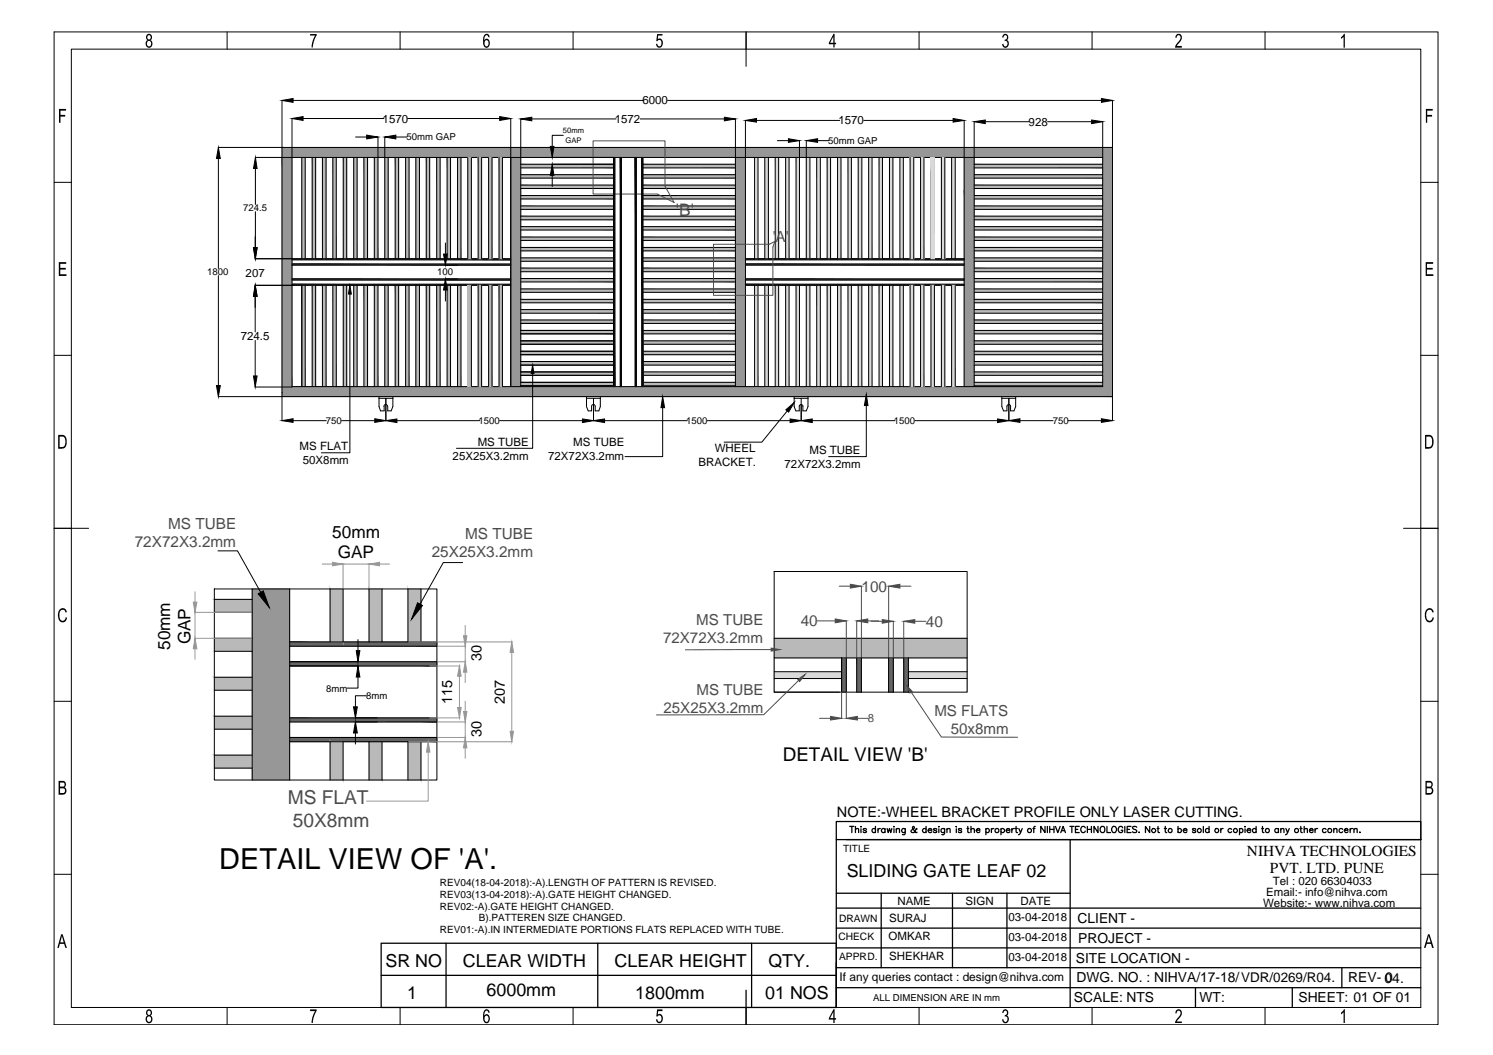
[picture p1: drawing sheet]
<svg xmlns="http://www.w3.org/2000/svg" width="297mm" height="210mm" viewBox="0 0 297 210" stroke-linecap="round" stroke-linejoin="round" font-family="sans-serif">
<!-- layer: 0 -->
<g fill="#d9d9d9" stroke="#d9d9d9" stroke-width=".2">
<path d="M180.7 133.6h11.7z"/>
<path d="M180.7 133.6h11.7v1.4z"/>
<path d="M154.2 31.3v20.2h.7zM154.2 31.3h.7v20.2z"/>
<path d="M189.3 31.3v20.2h.7zM189.3 31.3h.7v20.2z"/>
<path d="M150.1 56.8v20.1h.7zM150.1 56.8h.7v20.1z"/>
<path d="M180.7 135h11.7zM180.7 133.6l11.7 1.4h-11.7z"/>
<path d="M154 133.6v1.4h13.4zM154 133.6h13.4v1.4z"/>
<path d="M170.7 56.8v20.1h.8zM170.7 56.8h.8v20.1z"/>
<path d="M179 56.8v20.1h.7zM179 56.8h.7v20.1z"/>
<path d="M162.5 56.8v20.1h.7zM162.5 56.8h.7v20.1z"/>
<path d="M160.4 56.8v20.1h.7zM160.4 56.8h.7v20.1z"/>
<path d="M156.3 56.8v20.1h.7zM156.3 56.8h.7v20.1z"/>
<path d="M162.5 31.3v20.2h.7zM162.5 31.3h.7v20.2z"/>
<path d="M179 31.3v20.2h.7zM179 31.3h.7v20.2z"/>
<path d="M177 31.3v20.2h.6zM177 31.3h.6v20.2z"/>
<path d="M170.7 31.3v20.2h.8zM170.7 31.3h.8v20.2z"/>
<path d="M168.7 31.3v20.2h.7zM168.7 31.3h.7v20.2z"/>
<path d="M177 56.8v20.1h.6zM177 56.8h.6v20.1z"/>
<path d="M174.9 56.8v20.1h.7zM174.9 56.8h.7v20.1z"/>
<path d="M172.8 56.8v20.1h.7zM172.8 56.8h.7v20.1z"/>
<path d="M168.7 56.8v20.1h.7zM168.7 56.8h.7v20.1z"/>
<path d="M166.6 56.8v20.1h.7zM166.6 56.8h.7v20.1z"/>
<path d="M164.6 56.8v20.1h.6zM164.6 56.8h.6v20.1z"/>
<path d="M158.4 56.8v20.1h.7zM158.4 56.8h.7v20.1z"/>
<path d="M154.2 56.8v20.1h.7zM154.2 56.8h.7v20.1z"/>
<path d="M152.2 56.8v20.1h.7zM152.2 56.8h.7v20.1z"/>
<path d="M174.9 31.3v20.2h.7zM174.9 31.3h.7v20.2z"/>
<path d="M172.8 31.3v20.2h.7zM172.8 31.3h.7v20.2z"/>
<path d="M166.6 31.3v20.2h.7zM166.6 31.3h.7v20.2z"/>
<path d="M164.6 31.3v20.2h.6zM164.6 31.3h.6v20.2z"/>
<path d="M160.4 31.3v20.2h.7zM160.4 31.3h.7v20.2z"/>
<path d="M158.4 31.3v20.2h.7zM158.4 31.3h.7v20.2z"/>
<path d="M156.3 31.3v20.2h.7zM156.3 31.3h.7v20.2z"/>
<path d="M152.2 31.3v20.2h.7zM152.2 31.3h.7v20.2z"/>
<path d="M150.1 31.3v20.2h.7zM150.1 31.3h.7v20.2z"/>
<path d="M185.2 56.8v20.1h.7zM185.2 56.8h.7v20.1z"/>
<path d="M183.1 31.3v20.2h.7zM183.1 31.3h.7v20.2z"/>
<path d="M183.1 56.8v20.1h.7zM183.1 56.8h.7v20.1z"/>
<path d="M181.1 56.8v20.1h.7zM181.1 56.8h.7v20.1z"/>
<path d="M181.1 31.3v20.2h.7zM181.1 31.3h.7v20.2z"/>
<path d="M189.3 56.8v20.1h.7zM189.3 56.8h.7v20.1z"/>
<path d="M187.3 31.3v20.2h.7zM187.3 31.3h.7v20.2z"/>
<path d="M187.3 56.8v20.1h.7zM187.3 56.8h.7v20.1z"/>
<path d="M185.2 31.3v20.2h.7zM185.2 31.3h.7v20.2z"/>
</g>
<g fill="#979797" stroke="#979797" stroke-width=".2">
<path d="M92.2 126.5h.7l-.3 2.1z"/>
<path d="M92.6 131.7l.3 2h-.7z"/>
<path d="M92.2 141.6h.7l-.3 2z"/>
<path d="M92.6 146.7l.3 2.1h-.7z"/>
<path d="M85.2 147.6l.3 2h-.6z"/>
<path d="M66.2 111.9l2.1 .3-2.1 .4z"/>
<path d="M73.4 112.2l2.1-.3v.7z"/>
<path d="M38.5 119.8h.7l-.4 2z"/>
<path d="M38.8 127l.4 2.1h-.7z"/>
<path d="M91.4 132.5l.4 2h-.8z"/>
<path d="M91 140.8h.8l-.4 2z"/>
<path d="M101.8 127.7l.4 2.1h-.7z"/>
<path d="M101.5 145.5h.7l-.4 2.1z"/>
<path d="M191.8 37.8v39.1h2zM191.8 37.8h2v39.1z"/>
<path d="M101.6 31.3v45.6h2zM101.6 31.3h2v45.6z"/>
<path d="M56.1 29.3v2h165.2zM56.1 29.3h165.2v2z"/>
<path d="M219.4 31.3v45.6h1.9zM219.4 31.3h1.9v45.6z"/>
<path d="M56.1 31.3v45.6h2zM56.1 31.3h2v45.6z"/>
<path d="M56.1 76.9v2h165.2zM56.1 76.9h165.2v2z"/>
<path d="M146.3 31.3v17.3h2zM146.3 31.3h2v17.3z"/>
<path d="M146.3 58.8v18.1h2zM146.3 58.8h2v18.1zM146.3 48.6v10.2h2zM146.3 48.6h2v10.2z"/>
<path d="M191.8 31.3v6.5h2zM191.8 31.3h2v6.5z"/>
<path d="M50.2 117.2v38h7.4zM50.2 117.2h7.4v38z"/>
</g>
<g fill="#b9b9b9" stroke="#b9b9b9" stroke-width=".2">
<path d="M154 130.9v6.8z"/>
<path d="M192.4 130.9v6.8z"/>
<path d="M103.6 74v.7h18.5zM103.6 74h18.5v.7z"/>
<path d="M91 31.3v20.2h.7zM91 31.3h.7v20.2z"/>
<path d="M89 31.3v20.2h.6zM89 31.3h.6v20.2z"/>
<path d="M86.9 31.3v20.2h.7zM86.9 31.3h.7v20.2z"/>
<path d="M84.8 31.3v20.2h.7zM84.8 31.3h.7v20.2z"/>
<path d="M82.7 31.3v20.2h.8zM82.7 31.3h.8v20.2z"/>
<path d="M80.7 31.3v20.2h.7zM80.7 31.3h.7v20.2z"/>
<path d="M78.6 31.3v20.2h.7zM78.6 31.3h.7v20.2z"/>
<path d="M76.6 31.3v20.2h.6zM76.6 31.3h.6v20.2z"/>
<path d="M74.5 31.3v20.2h.7zM74.5 31.3h.7v20.2z"/>
<path d="M72.4 31.3v20.2h.7zM72.4 31.3h.7v20.2z"/>
<path d="M70.4 31.3v20.2h.6zM70.4 31.3h.6v20.2z"/>
<path d="M91 56.8v20.1h.7zM91 56.8h.7v20.1z"/>
<path d="M89 56.8v20.1h.6zM89 56.8h.6v20.1z"/>
<path d="M86.9 56.8v20.1h.7zM86.9 56.8h.7v20.1z"/>
<path d="M84.8 56.8v20.1h.7zM84.8 56.8h.7v20.1z"/>
<path d="M82.7 56.8v20.1h.8zM82.7 56.8h.8v20.1z"/>
<path d="M80.7 56.8v20.1h.7zM80.7 56.8h.7v20.1z"/>
<path d="M78.6 56.8v20.1h.7zM78.6 56.8h.7v20.1z"/>
<path d="M76.6 56.8v20.1h.6zM76.6 56.8h.6v20.1z"/>
<path d="M74.5 56.8v20.1h.7zM74.5 56.8h.7v20.1z"/>
<path d="M72.4 56.8v20.1h.7zM72.4 56.8h.7v20.1z"/>
<path d="M70.4 56.8v20.1h.6zM70.4 56.8h.6v20.1z"/>
<path d="M68.3 31.3v20.2h.7zM68.3 31.3h.7v20.2z"/>
<path d="M66.2 31.3v20.2h.7zM66.2 31.3h.7v20.2z"/>
<path d="M64.1 31.3v20.2h.8zM64.1 31.3h.8v20.2z"/>
<path d="M62.1 31.3v20.2h.7zM62.1 31.3h.7v20.2z"/>
<path d="M60 31.3v20.2h.7zM60 31.3h.7v20.2z"/>
<path d="M68.3 56.8v20.1h.7zM68.3 56.8h.7v20.1z"/>
<path d="M66.2 56.8v20.1h.7zM66.2 56.8h.7v20.1z"/>
<path d="M64.1 56.8v20.1h.8zM64.1 56.8h.8v20.1z"/>
<path d="M62.1 56.8v20.1h.7zM62.1 56.8h.7v20.1z"/>
<path d="M60 56.8v20.1h.7zM60 56.8h.7v20.1z"/>
<path d="M127.9 36.8v.7h18.4zM127.9 36.8h18.4v.7z"/>
<path d="M127.9 41v.7h18.4zM127.9 41h18.4v.7z"/>
<path d="M103.6 41v.7h18.5zM103.6 41h18.5v.7z"/>
<path d="M193.8 32.7v.7h25.6zM193.8 32.7h25.6v.7z"/>
<path d="M193.8 34.8v.6h25.6zM193.8 34.8h25.6v.6z"/>
<path d="M193.8 36.8v.7h25.6zM193.8 36.8h25.6v.7z"/>
<path d="M193.8 38.9v.7h25.6zM193.8 38.9h25.6v.7z"/>
<path d="M193.8 41v.7h25.6zM193.8 41h25.6v.7z"/>
<path d="M193.8 43v.7h25.6zM193.8 43h25.6v.7z"/>
<path d="M193.8 45.1v.7h25.6zM193.8 45.1h25.6v.7z"/>
<path d="M193.8 47.2v.6h25.6zM193.8 47.2h25.6v.6z"/>
<path d="M193.8 49.2v.7h25.6zM193.8 49.2h25.6v.7z"/>
<path d="M193.8 51.3v.7h25.6zM193.8 51.3h25.6v.7z"/>
<path d="M193.8 53.3v.8h25.6zM193.8 53.3h25.6v.8z"/>
<path d="M193.8 55.4v.7h25.6zM193.8 55.4h25.6v.7z"/>
<path d="M193.8 57.5v.7h25.6zM193.8 57.5h25.6v.7z"/>
<path d="M193.8 59.6v.6h25.6zM193.8 59.6h25.6v.6z"/>
<path d="M193.8 61.6v.7h25.6zM193.8 61.6h25.6v.7z"/>
<path d="M193.8 63.7v.6h25.6zM193.8 63.7h25.6v.6z"/>
<path d="M193.8 65.7v.7h25.6zM193.8 65.7h25.6v.7z"/>
<path d="M193.8 67.8v.7h25.6zM193.8 67.8h25.6v.7z"/>
<path d="M193.8 69.9v.7h25.6zM193.8 69.9h25.6v.7z"/>
<path d="M193.8 71.9v.7h25.6zM193.8 71.9h25.6v.7z"/>
<path d="M193.8 74v.7h25.6zM193.8 74h25.6v.7z"/>
<path d="M193.8 76.1v.7h25.6zM193.8 76.1h25.6v.7z"/>
<path d="M103.6 71.9v.7h18.5zM103.6 71.9h18.5v.7z"/>
<path d="M103.6 76.1v.7h18.5zM103.6 76.1h18.5v.7z"/>
<path d="M127.9 76.1v.7h18.4zM127.9 76.1h18.4v.7z"/>
<path d="M127.9 74v.7h18.5zM127.9 74h18.5v.7z"/>
<path d="M127.9 71.9v.7h18.5zM127.9 71.9h18.5v.7z"/>
<path d="M127.9 69.9v.7h18.5zM127.9 69.9h18.5v.7z"/>
<path d="M103.6 69.9v.7h18.5zM103.6 69.9h18.5v.7z"/>
<path d="M103.6 67.8v.7h18.5zM103.6 67.8h18.5v.7z"/>
<path d="M127.9 67.8v.7h18.4zM127.9 67.8h18.4v.7z"/>
<path d="M127.9 65.7v.7h18.4zM127.9 65.7h18.4v.7z"/>
<path d="M103.6 65.7v.7h18.5zM103.6 65.7h18.5v.7z"/>
<path d="M103.6 63.7v.6h18.5zM103.6 63.7h18.5v.6z"/>
<path d="M127.9 61.6v.7h18.4zM127.9 61.6h18.4v.7z"/>
<path d="M103.6 61.6v.7h18.5zM103.6 61.6h18.5v.7z"/>
<path d="M127.9 57.5v.7h18.4zM127.9 57.5h18.4v.7z"/>
<path d="M127.9 59.6v.6h18.4zM127.9 59.6h18.4v.6z"/>
<path d="M103.6 59.6v.6h18.5zM103.6 59.6h18.5v.6z"/>
<path d="M103.6 57.5v.7h18.5zM103.6 57.5h18.5v.7z"/>
<path d="M103.6 55.4v.7h18.5zM103.6 55.4h18.5v.7z"/>
<path d="M127.9 55.4v.7h18.4zM127.9 55.4h18.4v.7z"/>
<path d="M127.9 53.3v.8h18.4zM127.9 53.3h18.4v.8z"/>
<path d="M103.6 53.3v.8h18.5zM103.6 53.3h18.5v.8z"/>
<path d="M103.6 51.3v.7h18.5zM103.6 51.3h18.5v.7z"/>
<path d="M127.9 51.3v.7h18.4zM127.9 51.3h18.4v.7z"/>
<path d="M127.9 49.2v.7h18.4zM127.9 49.2h18.4v.7z"/>
<path d="M103.6 49.2v.7h18.5zM103.6 49.2h18.5v.7z"/>
<path d="M127.9 47.2v.6h18.4zM127.9 47.2h18.4v.6z"/>
<path d="M103.6 47.2v.6h18.5zM103.6 47.2h18.5v.6z"/>
<path d="M103.6 45.1v.7h18.5zM103.6 45.1h18.5v.7z"/>
<path d="M127.9 45.1v.7h18.4zM127.9 45.1h18.4v.7z"/>
<path d="M127.9 43v.7h18.4zM127.9 43h18.4v.7z"/>
<path d="M103.6 43v.7h18.5zM103.6 43h18.5v.7z"/>
<path d="M103.6 38.9v.7h18.5zM103.6 38.9h18.5v.7z"/>
<path d="M127.9 38.9v.7h18.4zM127.9 38.9h18.4v.7z"/>
<path d="M127.9 34.8v.6h18.4zM127.9 34.8h18.4v.6z"/>
<path d="M127.9 63.7v.6h18.4zM127.9 63.7h18.4v.6z"/>
<path d="M127.9 32.7v.7h18.4zM127.9 32.7h18.4v.7z"/>
<path d="M103.6 32.7v.7h18.5zM103.6 32.7h18.5v.7z"/>
<path d="M103.6 34.8v.6h18.5zM103.6 34.8h18.5v.6z"/>
<path d="M103.6 36.8v.7h18.5zM103.6 36.8h18.5v.7z"/>
<path d="M154 127v3.9h38.4zM154 127h38.4v3.9z"/>
<path d="M95.1 56.8v20.1h.7zM95.1 56.8h.7v20.1z"/>
<path d="M93.1 31.3v20.2h.7zM93.1 31.3h.7v20.2z"/>
<path d="M93.1 56.8v20.1h.7zM93.1 56.8h.7v20.1z"/>
<path d="M95.1 31.3v20.2h.7zM95.1 31.3h.7v20.2z"/>
<path d="M99.3 56.8v20.1h.7zM99.3 56.8h.7v20.1z"/>
<path d="M97.2 31.3v20.2h.7zM97.2 31.3h.7v20.2z"/>
<path d="M97.2 56.8v20.1h.7zM97.2 56.8h.7v20.1z"/>
<path d="M99.3 31.3v20.2h.7zM99.3 31.3h.7v20.2z"/>
<path d="M73.4 147.6v7.6h2.6zM73.4 147.6h2.6v7.6z"/>
<path d="M81.2 147.6v7.6h2.5zM81.2 147.6h2.5v7.6z"/>
<path d="M42.6 119.3v2.5h7.6zM42.6 119.3h7.6v2.5z"/>
<path d="M42.6 142.5v2.6h7.6zM42.6 142.5h7.6v2.6z"/>
<path d="M42.6 134.7v2.6h7.6zM42.6 134.7h7.6v2.6z"/>
<path d="M42.6 127v2.6h7.6zM42.6 127h7.6v2.6z"/>
<path d="M42.6 150.2v2.6h7.6zM42.6 150.2h7.6v2.6z"/>
<path d="M81.2 117.2v10.5h2.5zM81.2 117.2h2.5v10.5z"/>
<path d="M73.4 117.2v10.5h2.6zM73.4 117.2h2.6v10.5z"/>
<path d="M65.7 117.2v10.5h2.6zM65.7 117.2h2.6v10.5z"/>
<path d="M65.7 147.6v7.6h2.6zM65.7 147.6h2.6v7.6z"/>
</g>
<g fill="#676767" stroke="#676767" stroke-width=".2">
<path d="M179.8 130.9h.9z"/>
<path d="M176.8 130.9h.9z"/>
<path d="M170.4 130.9h1z"/>
<path d="M167.4 130.9h1z"/>
<path d="M148.3 52.5v.2h43.5zM148.3 52.5h43.5v.2z"/>
<path d="M148.3 51.5v.2h43.5zM148.3 51.5h43.5v.2z"/>
<path d="M148.3 55.5v.2h43.5zM148.3 55.5h43.5v.2z"/>
<path d="M148.3 56.6v.2h43.5zM148.3 56.6h43.5v.2z"/>
<path d="M58.1 56.6v.2h43.5zM58.1 56.6h43.5v.2z"/>
<path d="M58.1 55.5v.2h43.5zM58.1 55.5h43.5v.2z"/>
<path d="M58.1 52.5v.2h43.5zM58.1 52.5h43.5v.2z"/>
<path d="M58.1 51.5v.2h43.5zM58.1 51.5h43.5v.2z"/>
<path d="M179.8 130.9v6.8h.9zM179.8 130.9h.9v6.8z"/>
<path d="M176.8 130.9v6.8h.9zM176.8 130.9h.9v6.8z"/>
<path d="M170.4 130.9v6.8h1zM170.4 130.9h1v6.8z"/>
<path d="M167.4 130.9v6.8h1zM167.4 130.9h1v6.8z"/>
<path d="M57.6 131.7v.8h29.3zM57.6 131.7h29.3v.8z"/>
<path d="M57.6 146.7v.9h29.3zM57.6 146.7h29.3v.9z"/>
<path d="M57.6 142.8v.8h29.3zM57.6 142.8h29.3v.8z"/>
<path d="M57.6 127.7v.9h29.3zM57.6 127.7h29.3v.9z"/>
</g>
<g fill="none" stroke="#000" stroke-width=".2">
<path d="M10.8 6.4h275.3v197.5h-275.3zM14.2 9.8h268.5v190.6h-268.5zM45.2 6.4v3.4M56.1 20v58.9M58.3 20h69.6M79.6 6.4v3.4M114 6.4v3.4M132.8 20h86.3M148.4 6.4v6.8M182.9 6.4v3.4M217.3 6.4v3.4M221.3 20v58.9h-177.9"/>
<path d="M251.7 6.4v3.4M10.8 36.3h3.4M43.4 29.3h177.9M43.4 31.5v21.9M50.8 31.3h168.6M50.8 33.5v7.2M58.1 23.6v53.3h161.3v-52.7M60 31.3v20.2M60.3 23.6h16.1M60.7 31.3v20.2M62.1 31.3v20.2M62.8 31.3v20.2"/>
<path d="M64.1 31.3v20.2M64.9 31.3v20.2M66.2 31.3v20.2M66.9 31.3v20.2M68.3 31.3v20.2M69 31.3v20.2M70.4 31.3v20.2M70.8 27.3h2.2M71 31.3v20.2M72.4 31.3v20.2M73.1 31.3v20.2M74.5 31.3v20.2"/>
<path d="M75.2 27.3v24.2M76.6 27.3v24.2M77.2 31.3v20.2M78.6 31.3v20.2M78.8 27.3h2.2M79.3 31.3v20.2M80.7 31.3v20.2M81.1 23.6h18.3M81.4 31.3v20.2M82.7 31.3v20.2M83.5 31.3v20.2M84.8 31.3v20.2"/>
<path d="M85.5 31.3v20.2M86.9 31.3v20.2M87.6 31.3v20.2M89 31.3v20.2M89.6 31.3v20.2M91 31.3v20.2M91.7 31.3v20.2M93.1 31.3v20.2M93.8 31.3v20.2M95.1 31.3v20.2M95.8 31.3v20.2M97.2 31.3v20.2"/>
<path d="M97.9 31.3v20.2M99.3 31.3v20.2M100 31.3v20.2M101.6 23.6v53.3M103.6 23.7v53.2M103.6 32.7h18.5M103.6 33.4h18.5M103.6 34.8h18.5M103.6 35.4h18.5M103.6 36.8h18.5M103.6 37.5h18.5M103.6 38.9h18.5"/>
<path d="M103.6 39.6h18.5M105.8 23.7h16.8M109.9 34.9v2.2M112.1 26.9h-2.2v2.2M122.1 31.3v45.6M122.3 31.3v45.6M123.4 31.3v45.6M123.6 31.3v45.6M126.4 31.3v45.6M126.6 31.3v45.6M127.4 23.7h16.7M127.7 31.3v45.6"/>
<path d="M127.9 32.7h18.4M127.9 33.4h18.4M127.9 34.8h18.4M127.9 35.4h18.4M127.9 36.8h18.4M127.9 37.5h18.4M127.9 38.9h18.4M127.9 39.6h18.4M127.9 31.3v45.6M146.3 23.7v53.2M148.3 24v52.9M150.1 31.3v20.2"/>
<path d="M150.5 24h16.6M150.8 31.3v20.2M152.2 31.3v20.2M152.9 31.3v20.2M154.2 31.3v20.2M154.7 28h2.2M154.9 31.3v20.2M156.3 31.3v20.2M157 31.3v20.2M158.4 31.3v20.2M159.1 28v23.5M160.4 28v23.5"/>
<path d="M161.1 31.3v20.2M162.5 31.3v20.2M162.7 28h2.2M163.2 31.3v20.2M164.6 31.3v20.2M165.2 31.3v20.2M166.6 31.3v20.2M167.3 31.3v20.2M168.7 31.3v20.2M169.4 31.3v20.2M170.7 31.3v20.2M171.5 31.3v20.2"/>
<path d="M171.8 24h17.8M172.8 31.3v20.2M173.5 31.3v20.2M174.9 31.3v20.2M175.6 31.3v20.2M177 31.3v20.2M177.6 31.3v20.2M179 31.3v20.2M179.7 31.3v20.2M181.1 31.3v20.2M181.8 31.3v20.2M183.1 31.3v20.2"/>
<path d="M183.8 31.3v20.2M185.2 31.3v20.2M185.9 31.3v20.2M187.3 31.3v20.2M188 31.3v20.2M189.3 31.3v20.2M190 31.3v20.2M191.8 24v52.9M193.8 32.7h25.6M193.8 33.4h25.6M193.8 34.8h25.6M193.8 35.4h25.6"/>
<path d="M193.8 36.8h25.6M193.8 37.5h25.6M193.8 38.9h25.6M193.8 39.6h25.6M193.8 24.2v52.7M196 24.2h8.7M208.4 24.2h8.8M282.7 36.3h3.4M43.4 54.8v21.9M50.8 51.5h50.8M50.8 56.8h50.8M50.8 47.1v2.2"/>
<path d="M50.8 59v7M50.8 42.1v7.2M58.1 52.7h43.5M58.1 52.5h43.5M58.1 51.7h43.5M58.1 55.5h43.5M58.1 55.7h43.5M58.1 56.6h43.5M60 56.8v20.1M60.7 56.8v20.1M62.1 56.8v20.1M62.8 56.8v20.1"/>
<path d="M64.1 56.8v20.1M64.9 56.8v20.1M66.2 56.8v20.1M66.9 56.8v20.1M68.3 56.8v20.1M69 56.8v20.1M69.6 58.5v31.6h-5.7M70.4 56.8v20.1M71 56.8v20.1M72.4 56.8v20.1M73.1 56.8v20.1M74.5 56.8v20.1"/>
<path d="M75.2 56.8v20.1M76.6 56.8v20.1M77.2 56.8v20.1M78.6 56.8v20.1M79.3 56.8v20.1M80.7 56.8v20.1M81.4 56.8v20.1M82.7 56.8v20.1M83.5 56.8v20.1M84.8 56.8v20.1M85.5 56.8v20.1M86.9 56.8v20.1"/>
<path d="M87.6 56.8v20.1M88.6 48.3v2.2M88.6 57.7v2.2M89 56.8v20.1M89.6 56.8v20.1M91 56.8v20.1M91.7 56.8v20.1M93.8 56.8v20.1M95.1 56.8v20.1M95.8 56.8v20.1M97.2 56.8v20.1M97.9 56.8v20.1"/>
<path d="M99.3 56.8v20.1M100 56.8v20.1M103.6 41h18.5M103.6 41.7h18.5M103.6 43h18.5M103.6 43.7h18.5M103.6 45.1h18.5M103.6 45.8h18.5M103.6 47.2h18.5M103.6 47.8h18.5M103.6 49.2h18.5M103.6 49.9h18.5"/>
<path d="M103.6 51.3h18.5M103.6 52h18.5M103.6 53.3h18.5M103.6 54.1h18.5M103.6 55.4h18.5M103.6 56.1h18.5M103.6 57.5h18.5M103.6 58.2h18.5M103.6 59.6h18.5M127.9 41h18.4M127.9 41.7h18.4M127.9 43h18.4"/>
<path d="M127.9 43.7h18.4M127.9 45.1h18.4M127.9 45.8h18.4M127.9 47.2h18.4M127.9 47.8h18.4M127.9 49.2h18.4M127.9 49.9h18.4M127.9 51.3h18.4M127.9 52h18.4M127.9 53.3h18.4M127.9 54.1h18.4M127.9 55.4h18.4"/>
<path d="M127.9 56.1h18.4M127.9 57.5h18.4M127.9 58.2h18.4M127.9 59.6h18.4M148.3 52.7h43.5M148.3 52.5h43.5M148.3 51.7h43.5M148.3 51.5h43.5M148.3 55.5h43.5M148.3 55.7h43.5M148.3 56.6h43.5M148.3 56.8h43.5"/>
<path d="M150.1 56.8v20.1M150.8 56.8v20.1M152.2 56.8v20.1M152.9 56.8v20.1M154.2 56.8v20.1M154.9 56.8v20.1M156.3 56.8v20.1M157 56.8v20.1M158.4 56.8v20.1M159.1 56.8v20.1M160.4 56.8v20.1M161.1 56.8v20.1"/>
<path d="M162.5 56.8v20.1M163.2 56.8v20.1M164.6 56.8v20.1M165.2 56.8v20.1M166.6 56.8v20.1M167.3 56.8v20.1M168.7 56.8v20.1M169.4 56.8v20.1M170.7 56.8v20.1M171.5 56.8v20.1M172.8 56.8v20.1M173.5 56.8v20.1"/>
<path d="M174.9 56.8v20.1M175.6 56.8v20.1M177 56.8v20.1M177.6 56.8v20.1M179 56.8v20.1M179.7 56.8v20.1M181.1 56.8v20.1M181.8 56.8v20.1M183.1 56.8v20.1M183.8 56.8v20.1M185.2 56.8v20.1M185.9 56.8v20.1"/>
<path d="M187.3 56.8v20.1M188 56.8v20.1M189.3 56.8v20.1M190 56.8v20.1M193.8 41h25.6M193.8 41.7h25.6M193.8 43h25.6M193.8 43.7h25.6M193.8 45.1h25.6M193.8 45.8h25.6M193.8 47.2h25.6M193.8 47.8h25.6"/>
<path d="M193.8 49.2h25.6M193.8 49.9h25.6M193.8 51.3h25.6M193.8 52h25.6M193.8 53.3h25.6M193.8 54.1h25.6M193.8 55.4h25.6M193.8 56.1h25.6M193.8 57.5h25.6M193.8 58.2h25.6M193.8 59.6h25.6M10.8 70.7h3.4"/>
<path d="M50.8 67.7v7.1M50.8 77h7.3M56.1 79v4.7M56.1 78.1h.1M75.4 79.2h2.8M75.4 79v1.9l.3 .8h.7v-.8M76.8 79.2v4.5M78.2 79v1.9l-.4 .8h-.7v-.8M103.6 60.2h18.5M103.6 61.6h18.5M103.6 62.3h18.5M103.6 63.7h18.5"/>
<path d="M103.6 64.3h18.5M103.6 65.7h18.5M103.6 66.4h18.5M103.6 67.8h18.5M103.6 68.5h18.5M103.6 69.9h18.5M103.6 70.6h18.5M103.6 71.9h18.5M103.6 72.6h18.5M103.6 74h18.5M103.6 74.7h18.5M103.6 76.1h18.5"/>
<path d="M103.6 76.8h18.5M106 74.3v14.9h-15.2M116.7 79.2h2.7M116.7 79v1.9l.3 .8h.7v-.8M118.1 79.2v4.5M119.4 79v1.9l-.3 .8h-.7v-.8M127.9 60.2h18.4M127.9 61.6h18.4M127.9 62.3h18.4M127.9 63.7h18.4M127.9 64.3h18.4M127.9 65.7h18.4"/>
<path d="M127.9 66.4h18.4M127.9 67.8h18.4M127.9 68.5h18.4M127.9 69.9h18.4M127.9 70.6h18.4M127.9 71.9h18.4M127.9 72.6h18.4M127.9 74h18.4M127.9 74.7h18.4M127.9 76.1h18.4M127.9 76.8h18.4M158 79.2h2.8"/>
<path d="M158 79v1.9l.3 .8h.7v-.8M159.4 79.2v4.5M160.8 79v1.9l-.4 .8h-.7v-.8M193.8 60.2h25.6M193.8 61.6h25.6M193.8 62.3h25.6M193.8 63.7h25.6M193.8 64.3h25.6M193.8 65.7h25.6M193.8 66.4h25.6M193.8 67.8h25.6M193.8 68.5h25.6"/>
<path d="M193.8 69.9h25.6M193.8 70.6h25.6M193.8 71.9h25.6M193.8 72.6h25.6M193.8 74h25.6M193.8 74.7h25.6M193.8 76.1h25.6M193.8 76.8h25.6M199.3 79.2h2.8M199.3 79v1.9l.4 .8h.6v-.8M200.7 79.2v4.5M202.1 79v1.9l-.4 .8h-.6v-.8"/>
<path d="M221.3 79v4.7M282.7 70.7h3.4M58.3 83.7h6.6M68 83.7h6.6M77.1 80.8a.36 .36 0 0 0-.4-.3 .36 .36 0 0 0-.3 .3M79 83.7h16.4M99.4 83.7h16.5M118.4 80.8a.36 .36 0 0 0-.3-.3 .36 .36 0 0 0-.4 .3M120.3 83.7h16.5M131.8 81.1v9.7h-7.5M140.7 83.7h16.5M156.6 81.8l-5 6.2h-7.5"/>
<path d="M159 80.8a.36 .36 0 0 1 .4-.3 .36 .36 0 0 1 .3 .3M161.6 83.7h16.5M172.4 80.7v10.1h-7.5M182 83.7h16.5M200.3 80.8a.36 .36 0 0 1 .4-.3 .36 .36 0 0 1 .4 .3M202.9 83.7h6.6M212.5 83.7h6.6M10.8 105.1h6.8M42.6 117.2h44.3v38h-44.3zM42.6 119.3h7.6M43.4 109.6h3.9l4.6 8.3M50.2 117.2v38"/>
<path d="M57.6 117.2v38M65.7 117.2v10.5M68.3 117.2v10.5M73.4 117.2v10.5M76 117.2v10.5M81.2 117.2v10.5M83.7 117.2v10.5M92 111.9h-3.8l-4.6 8.3M154 113.7h38.4v24h-38.4zM279.2 105.1h6.9M10.8 139.5h3.4M42.6 127h7.6"/>
<path d="M42.6 121.8h7.6M42.6 129.6h7.6M42.6 134.7h7.6M42.6 137.3h7.6M57.6 132.5h29.3M57.6 131.7h29.3M57.6 128.6h29.3M57.6 127.7h29.3M71.2 134.7v2.2h-2.2M71.2 127.3v2.2M72.9 138.4h-2.2v2.2M154 133.6h13.4"/>
<path d="M154 135h13.4M154 137.7h13M154 130.9h38.4M154 127h38.4M167.4 130.9v6.8M168.4 130.9v6.8M170.4 130.9v6.8M171.4 130.9v6.8M176.8 130.9v6.8M177.7 130.9v6.8M179.8 130.9v6.8M180.7 133.6h11.7"/>
<path d="M180.7 135h11.7M180.7 130.9v6.8M282.7 139.5h3.4M42.6 142.5h7.6M42.6 145.1h7.6M42.6 150.2h7.6M42.6 152.8h7.6M57.6 142.8h29.3M57.6 143.6h29.3M57.6 146.7h29.3M57.6 147.6h29.3M65.7 147.6v7.6"/>
<path d="M68.3 147.6v7.6M70.7 145.8v2.2M73.4 147.6v7.6M76 147.6v7.6M81.2 147.6v7.6M83.7 147.6v7.6M10.8 173.9h3.4M282.7 173.9h3.4M45.2 200.4v3.5M79.6 200.4v3.5M114 200.4v3.5M148.4 200.4v3.5"/>
<path d="M182.9 200.4v3.5M217.3 200.4v3.5M251.7 200.4v3.5"/>
</g>
<g fill="#000">
<path d="M61.7 6.8h1.3l-.6 1.5-.2 1.1h-.2l.1-.8 .6-1.5h-1zM130.7 6.8h1.1v.3h-.8l-.1 .7 .1-.1h.4l.4 .3 .1 .3-.1 .8-.4 .4-.5-.1-.4-.5v-.2h.3l.1 .4 .3 .1 .3-.1 .1-.5-.1-.4-.2-.2-.7 .2zM199.7 6.8l.5-.1 .3 .3 .1 .5-.1 .2a.31 .31 0 0 0-.1 .4 .31 .31 0 0 0 .3 .2v.7l-.4 .5-.6-.1-.3-.6 .2-.1 .2 .4a.52 .52 0 0 0 .7-.3 .52 .52 0 0 0-.3-.6h-.3v-.3l.3-.1 .1-.3a.37 .37 0 0 0-.3-.5 .37 .37 0 0 0-.3 .5h-.3v-.2zM234.1 6.9l.6-.2 .4 .4v.7l-1 1.3h1v.4h-1.3l.1-.6 .8-.9 .2-.7a.39 .39 0 0 0-.5-.3 .39 .39 0 0 0-.3 .5h-.3zM267.3 6.8l.3-.1v2.8h-.3v-2.2l-.5 .4v-.3zM11.7 21.7h1.4v.3h-1.1v.9h1v.3h-1v1.2h-.3zM283.7 21.7h1.3v.3h-1.1v.9h1v.3h-1v1.2h-.2zM11.7 52.2h1.5v.3h-1.2v.8h1.1v.3h-1.1v1h1.2v.3h-1.5zM283.6 52.2h1.5v.3h-1.2v.8h1.1v.3h-1.1v1h1.3v.3h-1.6zM11.8 121.4l.4-.4h.4l.5 .3 .2 .5-.2 .1-.1-.3a.67 .67 0 0 0-.9-.1 .67 .67 0 0 0-.3 .8l.1 .8 .4 .4 .5-.1 .2-.2 .1-.4 .2 .1-.1 .5-.3 .3-.7 .1-.5-.5-.2-1.2zM283.7 121.4l.5-.4h.3l.4 .1 .3 .4 .1 .3-.3 .1-.3-.5-.5-.1-.3 .2-.1 .4v1.1l.4 .5 .5-.1 .3-.6 .3 .1-.5 .8h-.8l-.4-.5-.1-1.2zM61.7 200.8h1.3v.3l-.6 1.4-.2 1h-.2v-.6l.4-1.2 .3-.5h-1z"/>
<path d="M130.7 200.8h1.1v.4h-.8l-.1 .7 .2-.2 .4 .1 .4 .6-.1 .7-.3 .4h-.7l-.3-.7h.3v.1a.43 .43 0 0 0 .6 .3 .43 .43 0 0 0 .2-.6l-.1-.4a.4 .4 0 0 0-.4-.2 .4 .4 0 0 0-.3 .3l-.2-.1zM199.6 201l.3-.2h.4l.3 .5-.1 .5a.19 .19 0 0 0-.1 .2 .19 .19 0 0 0 .1 .2l.2 .4-.2 .7-.3 .3h-.4l-.3-.3-.1-.5h.2l.1 .3a.48 .48 0 0 0 .7 0 .48 .48 0 0 0 0-.7l-.2-.2-.3 .1 .1-.3a.41 .41 0 0 0 .4-.5 .41 .41 0 0 0-.7-.2v.2h-.3zM233.9 201.1l.3-.2 .4-.1 .5 .4v.7l-1 1.3h1v.3h-1.3l.1-.5 .9-1.1v-.6a.4 .4 0 0 0-.5-.2 .4 .4 0 0 0-.2 .5h-.3zM267.3 200.8h.3v2.7h-.3v-2.1l-.5 .4v-.3z"/>
<path d="M29.2 6.9l.3-.2 .5 .1 .2 .4v.5a.23 .23 0 0 0-.2 .3 .23 .23 0 0 0 .2 .2l.1 .7-.1 .4-.5 .2-.4-.1-.3-.6v-.5l.4-.3-.3-.4zM29.3 7.4a.4 .4 0 0 0 .8 0 .4 .4 0 0 0-.8 0zM29.4 8.2l-.1 .6a.43 .43 0 0 0 .5 .4 .43 .43 0 0 0 .3-.6l-.2-.4z"/>
<path d="M96.5 6.8h.7l.2 .5-.2 .1a.39 .39 0 0 0-.5-.4 .39 .39 0 0 0-.3 .5v.5l.2-.3h.4l.4 .5v.9l-.5 .4-.6-.2-.2-.6 .1-1.3zM96.7 8l-.3 .3v.6a.42 .42 0 0 0 .6 .3 .42 .42 0 0 0 .2-.6v-.2a.44 .44 0 0 0-.5-.4z"/>
<path d="M165.8 6.7h.2v1.8h.3v.3h-.3v.6h-.2v-.6h-.9v-.3zM165.8 7.3l-.6 1.2h.6z"/>
<path d="M11.6 86.5h1l.5 .5 .2 1.3-.3 .7-.4 .2-1 .1zM11.9 86.9v2h.7l.4-.5-.1-1.2-.3-.3z"/>
<path d="M283.5 86.5l1.2 .1 .4 .4 .1 1.5-.3 .6-.3 .1-1.1 .1zM283.8 86.9v2h.7l.4-.6-.1-1.1-.3-.3z"/>
<path d="M11.7 155.4h1.1l.3 .6-.1 .5a.22 .22 0 0 0-.1 .2 .22 .22 0 0 0 .2 .2l.1 .6-.3 .5-1.2 .1zM12 155.7v.8h.6l.2-.4a.39 .39 0 0 0-.5-.4zM12 156.8v1h.7l.2-.4a.41 .41 0 0 0-.5-.6z"/>
<path d="M283.6 155.4h1l.4 .4v.5l-.2 .4 .2 .1 .2 .6-.2 .4-.3 .3h-1.1zM283.9 155.7v.8h.5a.41 .41 0 0 0 .4-.5 .41 .41 0 0 0-.5-.3zM283.9 156.8v1h.7l.2-.2 .1-.5-.2-.2z"/>
<path d="M12.2 185.9h.3l.8 2.7h-.3l-.2-.8h-.9l-.2 .8h-.3zM12.3 186.2l-.3 1.3h.7z"/>
<path d="M284.1 185.9h.3l.9 2.7h-.4l-.2-.8h-.8l-.3 .8h-.3zM284.2 186.2l-.3 1.3h.7z"/>
<path d="M29.2 201l.5-.2 .5 .4v.5l-.3 .4 .3 .2 .1 .7-.3 .5-.6 .1-.3-.3-.1-.4 .1-.6a.25 .25 0 0 0 .2-.2 .25 .25 0 0 0-.2-.3v-.5zM29.3 201.5a.4 .4 0 0 0 .8 0 .4 .4 0 0 0-.8 0zM29.4 202.3l-.2 .3 .2 .6a.51 .51 0 0 0 .7-.2 .51 .51 0 0 0-.2-.7z"/>
<path d="M96.3 201.1l.2-.2 .4-.1 .4 .2 .1 .5h-.2l-.1-.2a.38 .38 0 0 0-.5-.1 .38 .38 0 0 0-.2 .4v.5l.2-.3h.3l.4 .2 .1 .3v.7l-.4 .6-.6-.1-.2-.5-.1-1.3zM96.6 202.1l-.2 .3 .1 .7a.42 .42 0 0 0 .6 .1 .42 .42 0 0 0 .1-.5l-.2-.6z"/>
<path d="M165.8 200.8h.2v1.8h.3v.3h-.3v.6h-.2v-.6h-.9v-.3zM165.8 201.3l-.6 1.3h.6z"/>
</g>
<g fill="none" stroke="#000" stroke-width=".25">
<path d="M166.4 163.4h116.3v3.6h-116.3zM166.4 167v33.4M166.4 177.7h46.5M168.4 167h114.3M169.1 164.4h.8M169.5 164.4v1.3M170.2 165.1l.3-.3 .3 .1v.8M170.2 164.4v1.3M171.3 164.4v.1zM171.3 164.9v.8M172.4 165l-.3-.2-.3 .1v.2l.5 .2 .1 .2-.3 .2-.4-.2M174.2 165a.38 .38 0 0 0-.6 0 .38 .38 0 0 0 0 .5 .38 .38 0 0 0 .6 0"/>
<path d="M174.2 164.4v1.3M174.7 164.8v.9M175.1 164.8l-.2 .1-.2 .3M175.3 177.7v14.8M176.1 165a.4 .4 0 0 0-.6 0 .4 .4 0 0 0 0 .5 .4 .4 0 0 0 .6 0M176.1 164.8v.9M176.5 164.8l.2 .9 .3-.9 .2 .9 .2-.9M177.9 164.4v.1zM177.9 164.9v.8M178.3 165.1l.3-.3 .3 .1 .1 .8M178.3 164.8v.9M180.1 164.8v1.1l-.6 .1"/>
<path d="M180.1 165a.4 .4 0 0 0-.6 0 .4 .4 0 0 0 0 .5 .4 .4 0 0 0 .6 0M182.4 165l-.1-.2a.8 .8 0 0 1-1 .8v-.4l.6-.5-.1-.3-.3 .2 .1 .3 .5 .7h.3M184.2 165a.4 .4 0 0 0-.5 0 .4 .4 0 0 0 0 .5 .4 .4 0 0 0 .5 0M184.2 164.4v1.3M184.7 165.2h.7a.4 .4 0 0 0-.6-.3 .4 .4 0 0 0-.1 .6 .4 .4 0 0 0 .6 .1l.1-.1M186.4 165l-.2-.2-.4 .1v.2l.5 .2 .1 .2-.2 .2-.4-.1-.1-.1M186.8 164.4v.1zM186.8 164.9v.8M187.9 164.8v1l-.1 .2h-.4M187.9 165a.4 .4 0 0 0-.6 0 .4 .4 0 0 0 0 .5 .4 .4 0 0 0 .6 0M188.4 165.1l.3-.3 .3 .1v.8M188.4 164.8v.9"/>
<path d="M189.5 177.7v14.8M190.3 164.4v.1zM190.3 164.9v.8M191.3 165l-.2-.2-.4 .1v.2l.6 .2v.2l-.2 .2-.4-.1v-.1M192.4 164.8h.4M192.5 164.4v1l.1 .2 .2 .1M193.2 165.1l.3-.3 .3 .1 .1 .8M193.2 164.4v1.3M194.2 165.2h.8v-.1a.4 .4 0 0 0-.6-.1 .4 .4 0 0 0 0 .6 .4 .4 0 0 0 .6-.1M196.1 165a.38 .38 0 0 1 .6 0 .38 .38 0 0 1 0 .5 .38 .38 0 0 1-.6 0M196.1 164.8v1.3M197.2 164.8v.9"/>
<path d="M197.7 164.8l-.3 .1-.2 .3M199.2 165a.4 .4 0 0 1 .5 0 .4 .4 0 0 1 0 .5 .4 .4 0 0 1-.5 0M199.2 164.8v1.3M200.2 165.2h.7a.4 .4 0 0 0-.5-.3 .4 .4 0 0 0-.2 .6 .4 .4 0 0 0 .6 .1l.1-.1M200.3 177.7v14.8M201.3 164.8v.9M201.8 164.8l-.3 .1-.2 .3M202 164.8h.4M202.2 164.4v1v.2l.3 .1M202.7 164.8l.3 .9 .4-.9M203 165.7l-.4 .4M205.5 164.8h.4"/>
<path d="M206 164.4l-.2 .1-.1 .2v1M207.9 164.4v1.3l-.8-1.3v1.3M208.4 164.4v1.3M208.8 164.4v1.3M208.8 165h.9M209.7 164.4v1.3M210 164.4l.5 1.3 .4-1.3M211 165.7l.5-1.3 .5 1.3M211.2 165.3h.6M212.9 164.4h.8M212.9 167v33.4M213.2 164.4v1.3"/>
<path d="M214 165h.4M214.7 164.4h-.7v1.3h.7M215.9 164.7a.46 .46 0 0 0-.5-.3 .46 .46 0 0 0-.4 .5v.3a.46 .46 0 0 0 .4 .4 .46 .46 0 0 0 .5-.2M216.3 165h.8M216.3 164.4v1.3M217.1 164.4v1.3M218.5 164.4v1.3l-.9-1.3v1.3M219 164.6l.1-.1a.58 .58 0 0 1 .7 .5 .58 .58 0 0 1-.7 .6l-.2-.4zM220.2 164.4v1.3h.8M221.3 164.6l.1-.1a.59 .59 0 0 1 .8 .5 .59 .59 0 0 1-.8 .6l-.2-.4zM223.4 164.7a.46 .46 0 0 0-.6-.3 .46 .46 0 0 0-.3 .5v.3a.45 .45 0 0 0 .4 .5 .45 .45 0 0 0 .5-.5h-.3M223.8 164.4v1.3"/>
<path d="M224.3 165h.4M225 164.4h-.7v1.3h.7M226.2 164.6l-.3-.2-.6 .2 .1 .3 .7 .3 .1 .3-.3 .2-.6-.2M226.6 165.6h.1M228.7 164.4v1.3l-.8-1.3v1.3M230.2 164.8h.4M230.4 164.4v1v.2l.3 .1M231.7 164.8h.4M231.8 164.4v1l.3 .3M234.4 165a.38 .38 0 0 1 .5 0 .38 .38 0 0 1 0 .5 .38 .38 0 0 1-.5 0M234.4 164.4v1.3M235.4 165.2h.7a.4 .4 0 0 0-.5-.3 .4 .4 0 0 0-.2 .6 .4 .4 0 0 0 .6 .1l.1-.1"/>
<path d="M237.9 165l-.1-.1h-.5v.2l.5 .2 .1 .2-.3 .2-.3-.2M239.4 164.4v1.3M240.6 165a.4 .4 0 0 0-.6 0 .4 .4 0 0 0 0 .5 .4 .4 0 0 0 .6 0M240.6 164.4v1.3M242.9 164.8v.9M243.3 164.8l-.3 .1-.1 .3M245 165a.4 .4 0 0 0-.6 0 .4 .4 0 0 0 0 .5 .4 .4 0 0 0 .6 0M246.6 165a.38 .38 0 0 1 .6 0 .38 .38 0 0 1 0 .5 .38 .38 0 0 1-.6 0M246.6 164.8v1.3M247.7 164.4v.1zM247.7 164.9v.8M248.1 165.2h.7a.4 .4 0 0 0-.5-.3 .4 .4 0 0 0-.2 .6 .4 .4 0 0 0 .6 .1l.1-.1"/>
<path d="M249.9 165a.4 .4 0 0 0-.6 0 .4 .4 0 0 0 0 .5 .4 .4 0 0 0 .6 0M249.9 164.4v1.3M251 164.8h.4M251.2 164.4v1v.2l.3 .1M254.4 165a.4 .4 0 0 0-.6 0 .4 .4 0 0 0 0 .5 .4 .4 0 0 0 .6 0M254.4 164.8v.9M254.8 165.1l.3-.3 .3 .1 .1 .8M254.8 164.8v.9M255.8 164.8l.4 .9 .3-.9M256.2 165.7l-.5 .4M258.6 164.8h.5M258.8 164.4v1l.3 .3"/>
<path d="M259.5 165.1l.3-.3 .3 .1v.8M259.5 164.4v1.3M260.5 165.2h.8a.4 .4 0 0 0-.6-.3 .4 .4 0 0 0-.2 .6 .4 .4 0 0 0 .6 .1l.2-.1M261.6 164.8v.9M262.1 164.8l-.3 .1-.2 .3M263.8 165a.4 .4 0 0 0-.6 0 .4 .4 0 0 0 0 .5 .4 .4 0 0 0 .6 0M265.4 165.1l.3-.3 .3 .1v.8M265.4 164.8v.9M267.1 165a.4 .4 0 0 0-.6 0 .4 .4 0 0 0 0 .5 .4 .4 0 0 0 .6 0M267.5 165.2h.7a.4 .4 0 0 0-.4-.3 .4 .4 0 0 0-.4 .4 .4 .4 0 0 0 .4 .4l.4-.2M268.6 164.8v.9M269.1 164.8l-.3 .1-.2 .3"/>
<path d="M269.4 165.1l.3-.3 .3 .1v.8M269.4 164.8v.9M270.5 165.6h.1zM75.8 187.7h90.6v12.7h-90.6zM75.8 194.1h90.6M88.7 187.7v12.7M118.9 187.7v12.7M148.4 197v6.9M149.5 187.7v12.7M166.4 192.5h116.3M166.4 184.7h116.3M166.4 188.6h116.3"/>
<path d="M166.4 180.7h116.3M166.4 196.5h116.3M237.8 196.5v3.9M257.1 196.5v3.9M267 192.5v4"/>
<circle cx="198.3" cy="165.2" r=".41"/>
<circle cx="204.8" cy="165.2" r=".41"/>
<circle cx="229.5" cy="165.2" r=".4"/>
<circle cx="232.8" cy="165.2" r=".4"/>
<circle cx="238.6" cy="165.2" r=".4"/>
<circle cx="242.1" cy="165.2" r=".4"/>
<circle cx="245.8" cy="165.2" r=".4"/>
<circle cx="252.2" cy="165.2" r=".41"/>
<circle cx="258" cy="165.2" r=".41"/>
<circle cx="264.6" cy="165.2" r=".41"/>
</g>
<g fill="#000" stroke="#000" stroke-width=".2">
<path d="M56.1 20l2.2-.4v.8zM219.1 19.6l2.2 .4-2.2 .4zM43.4 29.3l.4 2.2h-.7zM50.8 31.3l.4 2.2h-.8zM58.1 23.6l2.2-.4v.8zM73 26.9l2.2 .4-2.2 .3zM76.6 27.3l2.2-.4v.7zM99.4 23.2l2.2 .4-2.2 .4zM103.6 23.7l2.2-.4v.7zM109.9 32.7l.3 2.2h-.7zM109.5 29.1h.7l-.3 2.2zM144.1 23.3l2.2 .4-2.2 .3z"/>
<path d="M148.3 24l2.2-.4v.7zM156.9 27.6l2.2 .4-2.2 .3zM160.4 28l2.3-.4v.7zM189.6 23.6l2.2 .4-2.2 .3zM193.8 24.2l2.2-.3v.7zM217.2 23.9l2.2 .3-2.2 .4zM50.4 49.3h.8l-.4 2.2zM50.8 56.8l.4 2.2h-.8zM69.6 56.8l.3 1.7h-.6zM88.2 50.5h.8l-.4 2.2zM88.6 55.5l.4 2.2h-.8zM43.1 76.7h.7l-.4 2.2z"/>
<path d="M50.4 74.8h.8l-.4 2.2zM106 72.6l.2 1.7h-.5zM56.1 83.7l2.2-.4v.7zM74.6 83.3l2.2 .4-2.2 .3zM76.8 83.7l2.2-.3v.7zM115.9 83.4l2.2 .3-2.2 .4zM118.1 83.7l2.2-.3v.7zM131.8 78.9l.4 2.2h-.7zM156.4 81.5l1.6-1.4-1.1 1.9zM157.2 83.4l2.2 .3-2.2 .4zM159.4 83.7l2.2-.3v.7zM172.4 78.5l.3 2.2h-.7z"/>
<path d="M198.5 83.4l2.2 .3-2.2 .4zM200.7 83.7l2.2-.4v.7zM219.1 83.3l2.2 .4-2.2 .3zM51.4 118.2l1-.6 1.2 3.3zM70.9 129.5h.7l-.4 2.2zM71.2 132.5l.4 2.2h-.7zM83.1 119.9l.9 .6-2.1 2.7zM70.7 143.6l.4 2.2h-.8zM70.3 140.6h.8l-.4 2.2z"/>
</g>
<g fill="none" stroke="#4c4c4c" stroke-width=".2">
<path d="M118 28h14.3v9l1.8 3.3-3.3-1.7h-12.8zM142 48.6h11l1.1-.6-.3 1.1v9.7h-11.8zM167 116.6h2.2M171.4 116.6v14.3M176.8 116.6v14.3M179 116.6h2.2M153.4 129.2l-17 .1M158.9 135.4l-7 6.8h-21.3M162.6 123.5h3.6M167.4 137.7v5.2M168.4 123.5v7.4M168.4 137.7v5.2"/>
<path d="M170.4 123.5v7.4M172.6 123.5h2.3M173.3 123.6h2.2M177.7 123.6v7.3M179.8 123.6v7.3M181.3 137.7l6 8.9 15.2 .1M182 123.6h2.2M163 142.9h2.2M170.6 142.9h2.2"/>
</g>
<g fill="#4c4c4c" stroke="#4c4c4c" stroke-width=".2">
<path d="M169.2 116.2l2.2 .4-2.2 .4z"/>
<path d="M176.8 116.6l2.2-.4v.8z"/>
<path d="M170.4 123.5l2.2-.4v.8z"/>
<path d="M166.2 123.1l2.2 .4-2.2 .4z"/>
<path d="M175.5 123.3l2.2 .3-2.2 .4z"/>
<path d="M179.8 123.6l2.2-.3v.7z"/>
<path d="M158.7 135.2l1.5-1-1.1 1.4z"/>
<path d="M153.4 128.9l1.8 .3-1.8 .3z"/>
<path d="M180.3 136.3l1.2 1.3-.5 .3z"/>
<path d="M165.2 142.5l2.2 .4-2.2 .4z"/>
<path d="M168.4 142.9l2.2-.4v.8z"/>
</g>
<g fill="#1d1d1d" stroke="#1d1d1d" stroke-width=".2">
<path d="M127.7 31.3v45.6h.2zM127.7 31.3h.2v45.6z"/>
<path d="M126.4 31.3v45.6h.2zM126.4 31.3h.2v45.6z"/>
<path d="M123.4 31.3v45.6h.2zM123.4 31.3h.2v45.6z"/>
<path d="M122.1 31.3v45.6h.2zM122.1 31.3h.2v45.6z"/>
</g>
<path d="M93.1 56.8v20.1" fill="none" stroke="#b9b9b9" stroke-width=".2"/>
<g fill="none" stroke="#979797" stroke-width=".2">
<path d="M38.8 117.7v2.1M64.1 112.2h2.1M68.3 112.1v4.9M68.3 112.2h5.1M73.4 112.1v4.9M75.5 112.2h2M38.7 121.8h11.4M38.7 127h11.4M38.8 121.8v5.2M38.8 129.1v2M81.3 127.7h20.7M85.5 132.5h6"/>
<path d="M87.1 128.6h5.6M87.1 131.7h5.6M91.4 134.5v6.3M92.6 124.4v2.1M92.6 128.6v3.1M92.6 133.7v2.1M92.6 139.5v2.1M101.8 129.8v15.7M81.3 147.6h20.7M85.2 149.6v9.8h-12.3M85.5 142.8h6M87.1 143.6h5.6"/>
<path d="M87.1 146.7h5.6M92.6 143.6v3.1M92.6 148.8v2.1"/>
</g>
<text font-size="5.8" x="43.6" y="172.8">DETAIL VIEW OF 'A'.</text>
<text font-size="3.8" x="155.7" y="151.4">DETAIL VIEW 'B'</text>
<g font-size="3.8" fill="#4c4c4c">
<text x="57.2" y="159.9">MS FLAT</text>
<text x="58.3" y="164.5">50X8mm</text>
</g>
<g font-size="3.6">
<text x="168.5" y="174.6">SLIDING GATE LEAF 02</text>
<text x="76.7" y="192.4">SR NO</text>
<text x="92.1" y="192.4">CLEAR WIDTH</text>
<text x="122.3" y="192.4">CLEAR HEIGHT</text>
<text x="152.9" y="192.4">QTY.</text>
<text x="81" y="198.8">1</text>
<text x="96.8" y="198.2">6000mm</text>
<text x="126.4" y="198.8">1800mm</text>
<text x="152.2" y="198.8">01 NOS</text>
</g>
<text font-size="3.4" fill="#4c4c4c" x="134.5" y="43">'B'</text>
<g font-size="3.4">
<text x="66.1" y="107">50mm</text>
<text x="67.2" y="111">GAP</text>
<text x="33.9" y="129.3" transform="rotate(-90 33.9 129.3)">50mm</text>
<text x="37.9" y="128.2" transform="rotate(-90 37.9 128.2)">GAP</text>
</g>
<g font-size="3" fill="#4c4c4c">
<text x="153.7" y="48.2">'A'</text>
<text x="33.5" y="105.2">MS TUBE</text>
<text x="92.6" y="107.2">MS TUBE</text>
<text x="26.8" y="108.9">72X72X3.2mm</text>
<text x="85.9" y="110.9">25X25X3.2mm</text>
<text x="171.4" y="117.7">100</text>
<text x="138.5" y="124.3">MS TUBE</text>
<text x="159.3" y="124.6">40</text>
<text x="184.2" y="124.7">40</text>
<text x="131.9" y="127.9">72X72X3.2mm</text>
<text x="132" y="141.9">25X25X3.2mm</text>
<text x="138.6" y="138.2">MS TUBE</text>
<text x="185.9" y="142.4">MS FLATS</text>
<text x="189.2" y="146">50x8mm</text>
</g>
<g font-size="3">
<text x="248.1" y="170.3">NIHVA TECHNOLOGIES</text>
<text x="252.7" y="173.7">PVT. LTD. PUNE</text>
</g>
<g font-size="2.9">
<text x="95.8" y="131.5" transform="rotate(-90 95.8 131.5)">30</text>
<text x="90" y="140.2" transform="rotate(-90 90 140.2)">115</text>
<text x="100.4" y="140" transform="rotate(-90 100.4 140)">207</text>
<text x="95.8" y="146.6" transform="rotate(-90 95.8 146.6)">30</text>
<text x="166.5" y="162.6">NOTE:-WHEEL BRACKET PROFILE ONLY LASER CUTTING.</text>
</g>
<g font-size="2.8">
<text x="214.4" y="183.6">CLIENT -</text>
<text x="214.1" y="191.5">SITE LOCATION -</text>
<text x="214.5" y="187.6">PROJECT -</text>
<text x="214.2" y="195.5">DWG. NO. : NIHVA/17-18/VDR/0269/R04.</text>
<text x="268.2" y="195.5">REV- 0</text>
<text x="275.5" y="195.5">04.</text>
<text x="213.7" y="199.4">SCALE: NTS</text>
<text x="238.6" y="199.4">WT:</text>
<text x="258.3" y="199.4">SHEET: 01 OF 01</text>
</g>
<text font-size="2.4" x="167" y="195.2">If any queries contact : design@nihva.com</text>
<g font-size="2.3">
<text x="127.8" y="20.8">6000</text>
<text x="76.1" y="24.4">1570</text>
<text x="122.3" y="24.5">1572</text>
<text x="166.8" y="24.8">1570</text>
<text x="204.7" y="25">928</text>
<text x="48.9" y="55">207</text>
<text x="47.9" y="67.7">724.5</text>
<text x="59.6" y="89.5">MS FLAT</text>
<text x="95.1" y="88.7">MS TUBE</text>
<text x="114.1" y="88.8">MS TUBE</text>
<text x="60.3" y="92.3">50X8mm</text>
<text x="90.1" y="91.5">25X25X3.2mm</text>
<text x="109.1" y="91.5">72X72X3.2mm</text>
<text x="139" y="92.8">BRACKET.</text>
<text x="142.2" y="90">WHEEL</text>
<text x="156.1" y="93">72X72X3.2mm</text>
<text x="161.1" y="90.3">MS TUBE</text>
<text x="251.9" y="178.3">Email:- info@nihva.com</text>
<text x="253.3" y="176">Tel : 020 66304033</text>
<text x="176.9" y="183.5">SURAJ</text>
<text x="178.6" y="180.1">NAME</text>
<text x="192.1" y="180.1">SIGN</text>
<text x="200.6" y="183.3">03-04-2018</text>
<text x="203" y="180.1">DATE</text>
<text x="251.3" y="180.4">Website:- www.nihva.com</text>
<text x="176.8" y="187.1">OMKAR</text>
<text x="176.9" y="190.9">SHEKHAR</text>
<text x="200.6" y="187.3">03-04-2018</text>
<text x="200.6" y="191.2">03-04-2018</text>
</g>
<text font-size="2.3" fill="#4c4c4c" x="172.7" y="143.7">8</text>
<g font-size="2">
<text x="167.7" y="169.6">TITLE</text>
<text x="87.5" y="178.7">REV03(13-04-2018):-A).GATE HEIGHT CHANGED.</text>
<text x="87.5" y="176.2">REV04(18-04-2018):-A).LENGTH OF PATTERN IS REVISED.</text>
<text x="87.5" y="185.7">REV01:-A).IN INTERMEDIATE PORTIONS FLATS REPLACED WITH TUBE.</text>
<text x="87.5" y="181">REV02:-A).GATE HEIGHT CHANGED.</text>
<text x="95.3" y="183.2">B).PATTEREN SIZE CHANGED.</text>
<text x="166.9" y="183.5">DRAWN</text>
<text x="166.8" y="187">CHECK</text>
<text x="166.9" y="190.9">APPRD.</text>
</g>
<g font-size="1.9">
<text x="80.9" y="27.9">50mm GAP</text>
<text x="164.8" y="28.7">50mm GAP</text>
<text x="48.4" y="42.1">724.5</text>
<text x="41.2" y="54.8">1800</text>
<text x="87" y="54.8">100</text>
<text x="64.8" y="84.4">750</text>
<text x="95.2" y="84.4">1500</text>
<text x="136.5" y="84.4">1500</text>
<text x="177.9" y="84.4">1500</text>
<text x="209.4" y="84.4">750</text>
<text x="64.9" y="137.6">8mm</text>
<text x="72.8" y="139.1">8mm</text>
<text x="173.7" y="199.1">ALL DIMENSION ARE IN mm</text>
</g>
<g font-size="1.5">
<text x="112" y="26.5">50mm</text>
<text x="112.5" y="28.4">GAP</text>
</g>
</svg>
